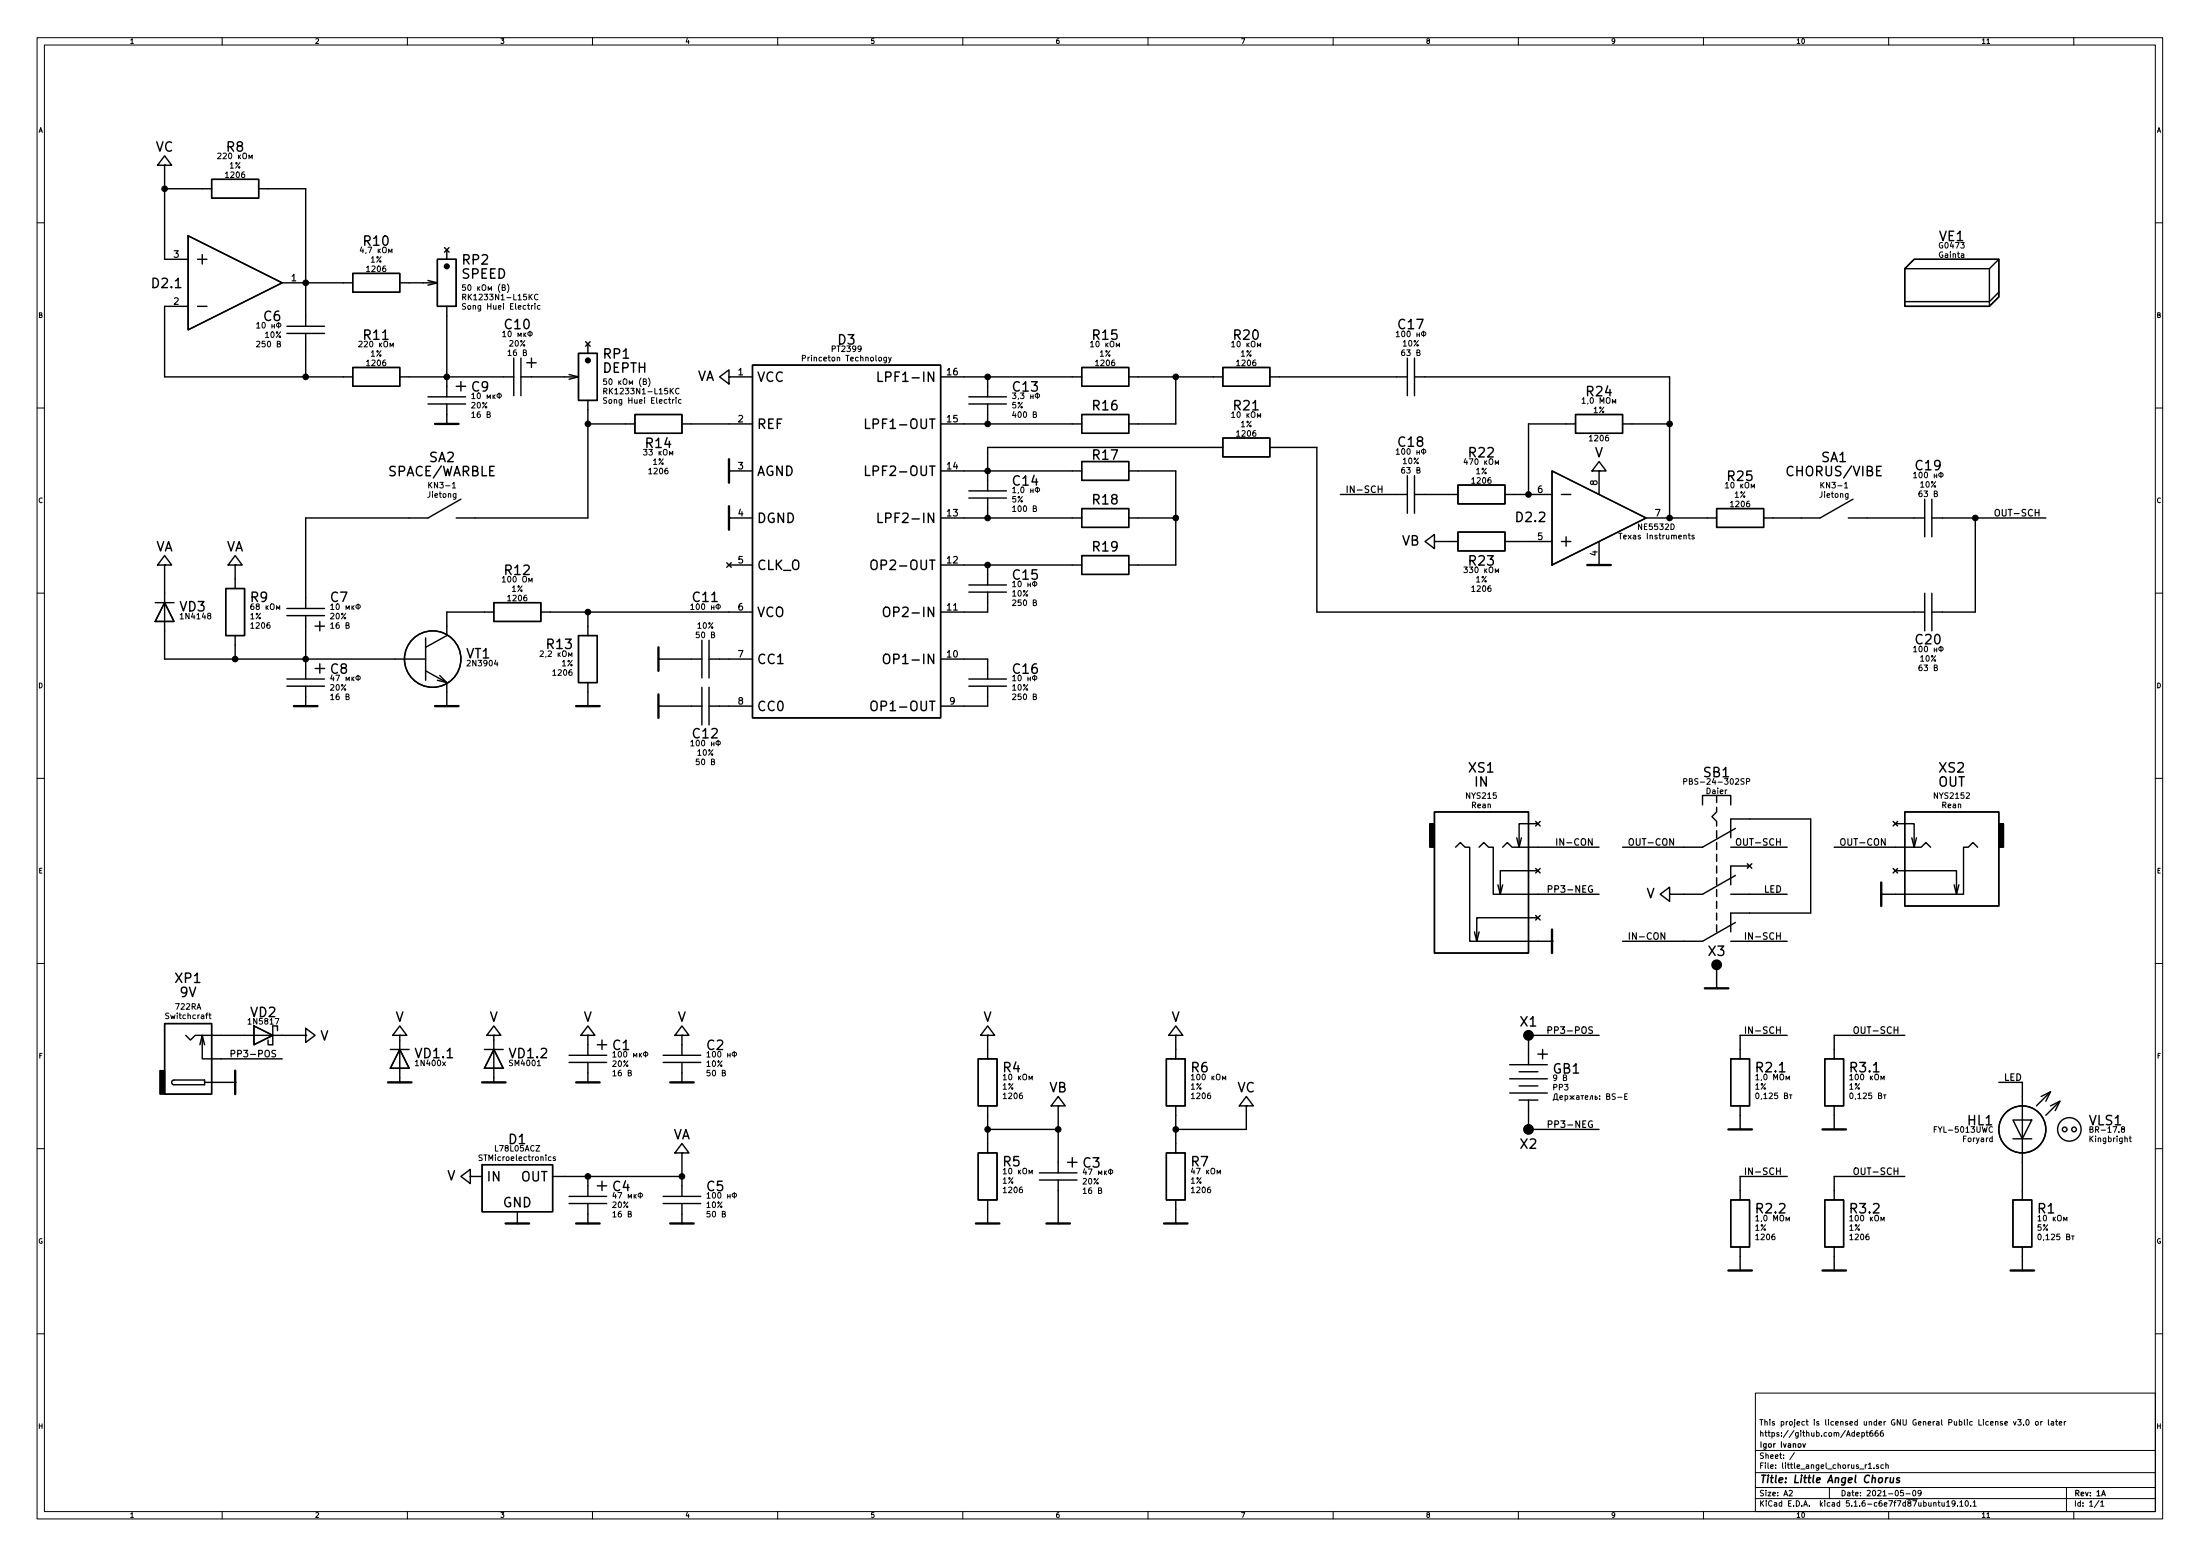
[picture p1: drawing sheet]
<svg xmlns="http://www.w3.org/2000/svg" width="594mm" height="420mm" viewBox="0 0 594 420" stroke-linecap="round" stroke-linejoin="round" font-family="sans-serif">
<g fill="none" stroke="#000" stroke-width=".27">
<path d="M10 10.2h574v400h-574zM12 12.2h570v396h-570zM60 10.2v2M110 10.2v2M160 10.2v2M210 10.2v2M260 10.2v2M310 10.2v2M360 10.2v2M410 10.2v2M460 10.2v2M510 10.2v2"/>
<path d="M536.5 11.8h.8M560 10.2v2M58.8 41.5l.6-.2 .3 .5-1 1.1h1M60.2 41.5l.6-.2 .3 .5-.9 1.1h.9M65.6 41.5l.3-.2a.53 .53 0 0 1 .7 .6v.5a.51 .51 0 0 1-.8 .4l-.2-.4zM67.2 42.9v-1l.5 .7 .4-.7v1M10 60.2h2M97.6 66.7l-.3 1.1h.9M98 67.3v1M98.9 68.2l-.2 .3M103.4 66.9l.3-.2a.53 .53 0 0 1 .6 .6v.5a.51 .51 0 0 1-.5 .5 .51 .51 0 0 1-.5-.5zM105 68.3v-1l.4 .7 .4-.7v1"/>
<path d="M125.7 76.9h-.8v.7l.7-.1 .1 .8-.2 .1-.6-.1M126.5 77l.2-.1a.81 .81 0 0 1 .5 .8 .81 .81 0 0 1-.5 .7l-.4-.6zM135 76.7a1.78 1.78 0 0 0 0 2.3M135.6 77.6l.7-.1v-.5l-.7-.1v1.5h.6l.3-.5-.4-.3M137 76.7a1.78 1.78 0 0 1 0 2.3M145.3 79.6a.68 .68 0 0 0-1 .6 .68 .68 0 0 0 1 .6M582 60.2h2M69.3 87.5l.4-.4v1.5M69.3 92.3l.6-.2 .3 .5-1 1.1h1M69.3 88.6h.9M73.4 88.1h.7M74.1 87.6v1"/>
<path d="M74.9 92.9l.7-.2v-.4l-.7-.2v1.6h.6l.3-.5-.4-.3M75.3 87.1v1.5M96.9 92.3l.6-.2 .3 .5-1 1.1h1M98.3 92.3l.6-.2 .3 .5-.9 1.1h.9M103.7 92.3l.3-.2a.53 .53 0 0 1 .7 .6v.5a.51 .51 0 0 1-.8 .4l-.2-.4zM105.3 93.7v-1l.5 .7 .4-.7v1M124.9 80.2h.8v-.6l-.8-.2v1.6M125.3 80.2l.5 .8M125.7 82.1h-.7l-.1 .5a.63 .63 0 0 1 .8 .8h-.8M135.7 89.8l.5-.4v1.5M135.7 90.9h.9M137.2 94.9l.4-.4v1.5"/>
<path d="M137.2 96h.8M137.3 89.5l.2-.1a.81 .81 0 0 1 .6 .8 .81 .81 0 0 1-.6 .7l-.3-.6zM139.4 94.5h-.3l-.4 .3-.1 .9 .3 .3 .5-.1v-.8h-.5l-.3 .2M139.9 90.9v-1l.4 .8 .4-.8v1M141.3 95.2l.7-.1v-.5l-.7-.1v1.5h.6l.3-.5-.4-.3M141.5 89.9v1M141.6 90.3l.4 .6M142 89.9l-.5 .6M143.1 89.4v1.5M144.4 82v.1M144.4 82.5v1M145.8 82.6l-.4-.1-.3 .3 .2 .6h.5"/>
<path d="M216.7 96.7h.7v-.6l-.7-.1v1.5M239.4 96.5v1.2l-.3 .3-.4-.1M239.4 96.5h-.5l-.3 .2 .2 .7h.6M240 96.5l.3 1M240.7 96.5l-.7 1.5M294.5 92.6l.4-.5v1.6M294.5 93.7h.9M296.1 92.3l.2-.2a.81 .81 0 0 1 .5 .8 .81 .81 0 0 1-.5 .8l-.4-.6zM299.8 92.3l.4-.2 .5 .2 .1 .9a.51 .51 0 0 1-.5 .5 .51 .51 0 0 1-.5-.5zM301.4 93.7v-1l.5 .7 .4-.7v1M332.6 92.6l.4-.5v1.6M332.6 93.7h.9"/>
<path d="M334.2 92.3l.2-.2a.81 .81 0 0 1 .5 .8 .81 .81 0 0 1-.5 .8l-.4-.6zM337.9 92.3l.4-.2 .5 .2 .1 .9a.51 .51 0 0 1-.5 .5 .51 .51 0 0 1-.5-.5zM339.5 93.7v-1l.5 .7 .4-.7v1M377 89.8l.5-.4v1.5M377 90.9h.9M379.2 94.5l-.4 .1-.3 .5 .1 .8h.6v-.8h-.4l-.3 .2M379.9 94.5h.9l-.5 .6 .4 .1v.7l-.2 .1-.6-.1M382.6 95.2l.7-.1v-.5l-.7-.1v1.5h.6l.3-.5-.4-.3M382.6 90.4h.7M383.3 89.9v1M384.4 89.4v1.5M10 110.2h2"/>
<path d="M127.4 106.5l.4-.4v1.5M127.4 111.6l.4-.4v1.5M127.4 112.7h.9M127.4 107.6h.9M129 106.2l.2-.1a.81 .81 0 0 1 .5 .8 .81 .81 0 0 1-.5 .7l-.3-.5zM129.6 111.2h-.3l-.4 .3v.9l.3 .3 .5-.1-.1-.8h-.4l-.3 .3M131.5 107.6v-1l.5 .8 .4-.8v1M131.5 111.9l.7-.1 .1-.5-.8-.1v1.5h.6l.3-.5-.3-.3M133.1 106.6v1M133.3 107.1l.4 .5M133.7 106.6l-.6 .6M134.8 106.1v1.5"/>
<path d="M163 105.6h.8v-.6l-.8-.2v1.6M163.4 105.6l.5 .8M163.8 102.3h-.8v.7l.7-.1 .1 .8-.2 .1-.6-.1M163.8 107.5h-.7l-.1 .5a.63 .63 0 0 1 .8 .8h-.8M164.6 102.4l.2-.1a.81 .81 0 0 1 .5 .8 .81 .81 0 0 1-.5 .7l-.4-.6zM173.1 102.1a1.78 1.78 0 0 0 0 2.3M173.7 103l.7-.1v-.5l-.7-.1v1.5h.6l.3-.5-.4-.3M175.1 102.1a1.78 1.78 0 0 1 0 2.3M182.5 107.4v.1M182.5 107.9v1M183.4 105a.68 .68 0 0 0-1 .6 .68 .68 0 0 0 1 .6M183.9 108l-.4-.1-.3 .3 .2 .6h.5"/>
<path d="M273.4 106.1h.9l-.5 .6 .5 .1v.7l-.3 .1-.6-.1M273.8 111.1l-.4 1.1h1M278.3 107.1h.7M279 106.6v1M279 111.9l.8-.1v-.5l-.8-.1v1.5h.6l.3-.5-.4-.3M280.1 106.1v1.5M332.6 111.6l.4-.4v1.5M332.6 112.7h.9M334.2 111.3l.2-.1a.81 .81 0 0 1 .5 .8 .81 .81 0 0 1-.5 .7l-.4-.6zM337.9 111.4l.4-.2 .5 .2 .1 .8a.51 .51 0 0 1-.5 .5 .51 .51 0 0 1-.5-.5zM339.5 112.7v-1l.5 .8 .4-.8v1M427.2 107.8l.5-.4v1.5"/>
<path d="M427.2 108.9h.9M435.4 108.9v-1l.5 .8 .4-.8v1M582 110.2h2M122.2 131.8h.8M123.1 133.3v1.2l-.3 .3-.3-.1M123.1 133.4l-.4-.1-.3 .3 .1 .6h.6M173.8 121.4h.9l-.5 .5 .4 .2v.6l-.2 .2-.6-.2M175.2 121.4h.9l-.5 .5 .4 .1 .1 .2-.1 .6-.8-.1M179.2 121.6l.3-.2 .6 .2v.8a.51 .51 0 0 1-.5 .5 .51 .51 0 0 1-.5-.5zM180.8 122.9v-1l.4 .7 .5-.7v1M273.4 137l.5-.4v1.5M273.4 138.1h.9"/>
<path d="M273.5 131.9l.4-.4v1.5M273.5 133h.8M278.3 132.5h.7M279 132v1M279 137.3l.8-.1v-.5l-.8-.1v1.5h.6l.3-.5-.4-.3M280.1 131.5v1.5M377 121.6l.5-.5v1.6M377 122.7h.9M379.2 126.2l-.4 .1-.3 .6 .1 .7 .6 .1v-.8l-.4-.1-.3 .3M379.9 126.2h.9l-.5 .6 .4 .1v.7l-.2 .2-.6-.2M382.6 126.9h.7v-.5l-.7-.2v1.6h.6l.3-.6-.4-.3M382.6 122.2h.7"/>
<path d="M383.3 121.7v1M384.4 121.1v1.6M395.7 123.8l-.3 1.1h.9M396.1 124.4v1M396.7 123.9h1.1l-.7 1.5M402.2 124.1l.3-.2a.53 .53 0 0 1 .6 .5v.5a.51 .51 0 0 1-.8 .4l-.2-.4zM403.8 125.4v-1l.4 .8 .4-.8v1M465.9 130.7l.5-.5v1.6M465.9 131.8h.9M467.5 130.4l.2-.2a.81 .81 0 0 1 .6 .8 .81 .81 0 0 1-.6 .8l-.3-.6zM471.3 130.4l.3-.2 .6 .2v.9a.51 .51 0 0 1-.5 .5 .51 .51 0 0 1-.5-.5zM472.9 131.8v-1l.4 .7 .5-.7v1"/>
<path d="M498.1 131.8h.9M499 133.3v1.2l-.3 .3-.3-.1M499 133.4l-.4-.1-.3 .3 .1 .6h.6M516.7 127.9l.5-.4v1.5M516.7 129h.9M518.9 132.6l-.4 .1-.3 .5 .1 .8h.6v-.8h-.4l-.3 .2M519.6 132.6h.9l-.5 .6 .4 .1v.7l-.2 .1-.6-.1M522.3 133.3l.7-.1v-.5l-.7-.1v1.5h.6l.3-.5-.4-.3M522.3 128.5h.7M523 128v1M524.1 127.5v1.5M135.6 156.1l.5-.5v1.6"/>
<path d="M135.6 157.2h.9M137.2 155.8l.2-.2a.81 .81 0 0 1 .6 .8 .81 .81 0 0 1-.6 .8l-.3-.6zM141.2 155.8l.3-.2a.53 .53 0 0 1 .7 .6v.5a.51 .51 0 0 1-.5 .5 .51 .51 0 0 1-.6-.5zM142.8 157.2v-1l.5 .7 .4-.7v1M273.4 157.3l.5-.4v1.5M273.4 158.4h.9M277.6 157.9h.6M278.2 157.4v1M279.4 156.9v1.5M395.3 153.1h.9l-.5 .6 .5 .1v.7l-.3 .1-.6-.1M396.7 153.1h1l-.5 .6 .4 .1v.7l-.2 .1-.7-.1M402.2 153.3l.3-.2a.53 .53 0 0 1 .6 .5v.5a.51 .51 0 0 1-.8 .5l-.2-.5z"/>
<path d="M403.8 154.6v-1l.4 .8 .4-.8v1M437.1 144h.9M455.9 144.5h.5M456.1 144v1.3l.3 .2M457.5 144.6l-.4-.1-.2 .2v.2l.6 .2v.4h-.6M10 160.2h2M68.4 163.1l-.5 .1-.2 1.1 .3 .3 .5-.2-.1-.7-.4-.1-.3 .3M69.4 163.7l-.2-.3v-.2l.7-.1v.5l-.5 .1-.2 .3 .2 .6 .5-.1 .1-.2-.3-.6M73.1 163.3l.3-.2 .6 .2v.8a.51 .51 0 0 1-.5 .5 .51 .51 0 0 1-.5-.5zM74.7 164.6v-1l.4 .8 .4-.8v1M89.3 163.5l.4-.4v1.5M89.3 168.6l.4-.5v1.6"/>
<path d="M89.3 164.6h.9M89.3 169.7h.9M90.9 163.2l.2-.1a.81 .81 0 0 1 .5 .7 .81 .81 0 0 1-.5 .8l-.3-.6zM91.5 168.1h-.3l-.4 .4v.9l.3 .3 .5-.2-.1-.7-.4-.1-.3 .3M93.4 164.6v-1l.5 .8 .4-.8v1M93.4 168.9l.7-.1 .1-.5-.8-.2v1.6h.6l.3-.5-.3-.3M95 163.6v1M95.2 164l.4 .6M95.6 163.6l-.6 .6M96.7 163.1v1.5M145.9 175.9l.5-.1 .3 .4-.9 1.1h.9M147.4 177.2l-.1 .3"/>
<path d="M152 176l.2-.2a.53 .53 0 0 1 .7 .5v.5a.51 .51 0 0 1-.5 .5 .51 .51 0 0 1-.5-.5zM153.5 177.3v-1l.5 .8 .4-.8v1M186.5 163.5l.5-.4v1.5M186.5 164.6h.9M188.8 170.7h-.7l-.1 .7 .7-.1 .1 .8-.2 .1-.6-.1M189.6 170.8l.2-.1a.81 .81 0 0 1 .5 .7 .81 .81 0 0 1-.5 .8l-.4-.6zM192.1 171.4l.7-.1v-.5l-.7-.1v1.5h.6l.3-.5-.4-.3M192.1 164.1h.7M192.8 163.6v1M193.9 163.1v1.5M273.4 162.1l.6-.1 .3 .4-.9 1.1h.9M279 162.7l.8-.1v-.5l-.8-.1v1.5h.6l.3-.5-.4-.3"/>
<path d="M516.7 174.9l.5-.4v1.5M516.7 176h.9M518.9 179.6h-.4l-.3 .6 .1 .7 .6 .1v-.8h-.4l-.3 .2M519.6 179.6h.9l-.5 .6 .4 .1v.6l-.2 .2-.6-.2M522.3 175.5h.7M523 175v1M524.1 174.5v1.5M582 160.2h2M89.3 187.8l.4-.4v1.5M89.3 188.9h.9M89.7 182.2l-.4 1.1h.9M90 182.8v1"/>
<path d="M90.7 182.3h1l-.7 1.5M91.5 187.4h-.3l-.4 .3v.9l.3 .3 .5-.1-.1-.8h-.4l-.3 .3M93.4 183.8v-1l.5 .8 .4-.8v1M93.4 188.1l.7-.1 .1-.5-.8-.1v1.5h.6l.3-.5-.3-.3M95 182.8v1M95.2 183.3l.4 .5M95.6 182.8l-.6 .6M96.7 182.3v1.5M193.9 199.9v1.5M273.4 182.7l.5-.4v1.5M273.4 187.5l.6-.1 .3 .4-.9 1.1h.9M273.4 183.8h.9"/>
<path d="M277.6 183.3h.6M278.2 182.8v1M279 188.1l.8-.1v-.5l-.8-.1v1.5h.6l.3-.5-.4-.3M279.4 182.3v1.5M522.3 180.3l.7-.1v-.5l-.7-.1v1.5h.6l.3-.5-.4-.3M10 210.2h2M186.5 200.3l.5-.4v1.5M186.5 201.4h.9M188.8 205h-.7l-.1 .7 .7-.1 .1 .7-.2 .2-.6-.2M189.6 205.1l.2-.1a.81 .81 0 0 1 .5 .7 .81 .81 0 0 1-.5 .8l-.4-.6zM192.1 205.7l.7-.1v-.5l-.7-.1v1.5h.6l.3-.5-.4-.3M192.1 200.9h.7"/>
<path d="M192.8 200.4v1M454.7 211h.7v-.6l-.7-.1v1.5M471.6 211h.8v-.6l-.8-.1v1.5M582 210.2h2M10 260.2h2M56.4 274.1h.6M56.6 273.5v1.3l.4 .3M582 260.2h2M165.5 284.3l.4-.4v1.5M165.5 285.4h.9M165.5 289.4l.4-.4v1.5M165.5 290.5h.9"/>
<path d="M167.1 284l.2-.1a.81 .81 0 0 1 .5 .8 .81 .81 0 0 1-.5 .7l-.4-.5zM167.7 289h-.3l-.4 .3v.9l.3 .3 .5-.1-.1-.8h-.4l-.3 .3M169.6 289.7l.7-.1 .1-.5-.8-.1v1.5h.6l.3-.5-.3-.3M172.7 284.4v1M172.8 284.9l.5 .5M173.3 284.4l-.6 .6M174.3 283.9v1.5M190.9 284.3l.4-.4v1.5M190.9 285.4h.9M191.7 289h-.7l-.1 .7 .7-.1 .1 .8-.2 .1-.6-.1M192.5 289.1l.2-.1a.81 .81 0 0 1 .5 .8 .81 .81 0 0 1-.5 .7l-.3-.6zM195 289.7l.7-.1 .1-.5-.8-.1v1.5h.6l.3-.5-.3-.3"/>
<path d="M196.5 284.9h.7M197.2 284.4v1M198.3 283.9v1.5M270.9 290.5l.4-.4v1.5M270.9 291.6h.9M272.5 290.2l.2-.1a.81 .81 0 0 1 .5 .7 .81 .81 0 0 1-.5 .8l-.3-.6zM276.3 290.3l.3-.2 .6 .2v.8a.51 .51 0 0 1-.5 .5 .51 .51 0 0 1-.5-.5zM277.9 291.6v-1l.4 .8 .4-.8v1M321.7 290.5l.4-.4v1.5M321.7 291.6h.9M323.3 290.2l.2-.1a.81 .81 0 0 1 .5 .7 .81 .81 0 0 1-.5 .8l-.4-.6zM328.5 290.3l.3-.2a.53 .53 0 0 1 .7 .5v.5a.51 .51 0 0 1-.8 .4l-.3-.4z"/>
<path d="M330.1 291.6v-1l.5 .8 .4-.8v1M419.4 297.2v-.3h1.3v.3M419.6 296.9l.2-1.3 .3-.3h.3v1.6M420.4 290.9l-.3 .3-.5-.1v-.7l.5-.1 .3 .2-.1 .9-.4 .4h-.3M421.2 296.4l.8-.2-.1-.3h-.4l-.3 .2 .1 .7h.6M422.2 291l.7-.2v-.4l-.7-.1v1.5h.6l.3-.5-.4-.3M422.6 295.9h.5l.2 .2-.1 .7h-.6M422.6 295.9v1.5M423.9 295.9l.6 .5 .6-.5M424.4 296.4l-.5 .5M424.5 295.9v1M424.6 296.4l.5 .5"/>
<path d="M425.7 295.9h.6l.1 1M426.4 296.2l-.7 .3 .2 .4 .5-.1M433.9 296.1l.7-.2v-.4l-.7-.2v1.6h.5l.3-.5-.3-.3M436.2 295.4h-.7l-.1 .5a.63 .63 0 0 1 .7 .8l-.8 .1M436.9 296.3h1.1M438.7 296.1h.5M439.4 295.3h-.7v1.6h.7M474.1 290.5l.4-.4v1.5M474.1 291.6h.9M474.2 295.3l.3-.2a.81 .81 0 0 1 .5 .8 .81 .81 0 0 1-.5 .8l-.4-.6zM475.7 291.5l-.1 .3M476.4 290.2l.3-.1a.81 .81 0 0 1 .5 .7 .81 .81 0 0 1-.5 .8l-.4-.6z"/>
<path d="M479 291.6v-1.5l.5 1.1 .5-1.1v1.5M480.7 290.3l.3-.2a.53 .53 0 0 1 .7 .5v.5a.51 .51 0 0 1-.5 .5 .51 .51 0 0 1-.6-.5zM481.9 295.9l.7-.2v-.4l-.7-.2v1.6h.5l.4-.5-.4-.3M482.3 291.6v-1l.5 .8 .4-.8v1M483.2 295.6h.7M483.5 295.6v1.1M499.5 290.5l.4-.4v1.5M499.5 291.6h.9M499.6 295.3l.3-.2a.81 .81 0 0 1 .5 .8 .81 .81 0 0 1-.5 .8l-.4-.6zM501.1 290.2l.2-.1a.81 .81 0 0 1 .5 .7 .81 .81 0 0 1-.5 .8l-.4-.6zM506.3 290.3l.3-.2a.53 .53 0 0 1 .7 .5v.5a.51 .51 0 0 1-.8 .4l-.3-.4zM507.3 295.9l.7-.2v-.4l-.7-.2v1.6h.5l.4-.5-.4-.3"/>
<path d="M507.9 291.6v-1l.5 .8 .4-.8v1M508.6 295.6h.7M508.9 295.6v1.1M10 310.2h2M148.8 312.4h-.4l-.3 .2 .1 .7h.6M150 312.4h-.4l-.2 .2 .1 .2 .5 .1v.4h-.6M270.9 315.9l.4-.4v1.5M270.9 317h.9M272.5 315.6l.2-.1a.81 .81 0 0 1 .5 .7 .81 .81 0 0 1-.5 .8l-.3-.6zM276.3 315.7l.3-.2 .6 .2v.8a.51 .51 0 0 1-.5 .5 .51 .51 0 0 1-.5-.5zM277.9 317v-1l.4 .8 .4-.8v1M292.9 315.6l-.4 1.1h.9"/>
<path d="M293.2 316.2v1M293.9 315.7h1l-.7 1.5M296.6 317.2v-1l.5 .8 .4-.8v1M298.2 316.2v1M298.4 316.6l.4 .6M298.8 316.2l-.6 .6M299.9 315.7v1.5M322.1 315.4l-.4 1.1h1M322.4 316v1M323.1 315.5h1l-.7 1.5M327.1 315.7l.3-.2 .6 .2v.8a.51 .51 0 0 1-.5 .5 .51 .51 0 0 1-.5-.5zM328.7 317v-1l.4 .8 .4-.8v1"/>
<path d="M522.3 304.9h.5M523 304.2h-.7v1.6M538 304.4a.68 .68 0 0 0-.9 .6 .68 .68 0 0 0 .9 .6M564.4 304.9l.7-.1v-.4l-.7-.2v1.6h.5l.3-.6-.3-.3M573.1 304.9l-.3-.3 .1-.2 .7-.1v.5l-.5 .1-.3 .3 .3 .6 .5-.1 .1-.2-.3-.6M575 307.3h.5M575.2 306.8v1.3l.3 .2M582 310.2h2M165.5 327.5l.4-.4v1.5M165.5 328.6h.9M165.9 321.9l-.4 1.1h.9M166.2 322.5v1"/>
<path d="M166.9 322h1l-.7 1.5M167.7 327.1h-.3l-.4 .3v.9l.3 .3 .5-.1-.1-.8h-.4l-.3 .3M169.6 323.5v-1l.5 .8 .4-.8v1M169.6 327.8l.7-.1 .1-.5-.8-.1v1.5h.6l.3-.5-.3-.3M171.2 322.5v1M171.4 323l.4 .5M171.8 322.5l-.6 .6M172.9 322v1.5M190.9 322.4l.4-.4v1.5M190.9 323.5h.9M191.7 327.1h-.7l-.1 .7 .7-.1 .1 .8-.2 .1-.6-.1M192.5 327.2l.2-.1a.81 .81 0 0 1 .5 .8 .81 .81 0 0 1-.5 .7l-.3-.6z"/>
<path d="M195 327.8l.7-.1 .1-.5-.8-.1v1.5h.6l.3-.5-.3-.3M196.5 323h.7M197.2 322.5v1M198.3 322v1.5M292.5 321.2l.4-.5v1.6M292.5 322.3h.9M294.7 320.7h-.3l-.4 .4v.9l.3 .3 .5-.2-.1-.7-.4-.1-.3 .3M296.6 321.5l.7-.1 .1-.5-.8-.2v1.6h.6l.3-.5-.3-.3M474.1 328.6l.4-.4v1.5M474.1 329.7h.9M475.7 329.6l-.1 .3M476.4 328.3l.3-.1a.81 .81 0 0 1 .5 .7 .81 .81 0 0 1-.5 .8l-.4-.6z"/>
<path d="M479 329.7v-1.5l.5 1.1 .5-1.1v1.5M480.7 328.4l.3-.2a.53 .53 0 0 1 .7 .5v.5a.51 .51 0 0 1-.5 .5 .51 .51 0 0 1-.6-.5zM482.3 329.7v-1l.5 .8 .4-.8v1M499.5 328.6l.4-.4v1.5M499.5 329.7h.9M501.1 328.3l.2-.1a.81 .81 0 0 1 .5 .7 .81 .81 0 0 1-.5 .8l-.4-.6zM506.3 328.4l.3-.2a.53 .53 0 0 1 .7 .5v.5a.51 .51 0 0 1-.8 .4l-.3-.4zM507.9 329.7v-1l.5 .8 .4-.8v1M550.3 328.6l.4-.4v1.5M550.3 329.7h.9M550.4 333.4l.3-.2a.81 .81 0 0 1 .5 .8 .81 .81 0 0 1-.5 .8l-.4-.6zM551.9 328.3l.2-.1a.81 .81 0 0 1 .5 .7 .81 .81 0 0 1-.5 .8l-.3-.6z"/>
<path d="M555.7 328.4l.3-.2 .6 .2v.8a.51 .51 0 0 1-.5 .5 .51 .51 0 0 1-.5-.5zM557.3 329.7v-1l.4 .8 .4-.8v1M558.1 334l.7-.2v-.4l-.7-.2v1.6h.5l.4-.5-.4-.3M559.4 333.7h.7M559.7 333.7v1.1M10 360.2h2M474 376.2h108v32h-108zM582 360.2h2M474 397.7h108M474 391.7h108M484.6 392.2l-1.3 2M501.4 387.3l.7-.1v-.3l-.5-.1-.2 .2 .1 .7h.6"/>
<path d="M502.8 386.9l.4-.1 .3 .3-.1 .6h-.6M502.8 386.8v1.5M503.9 386.8h.6M504.1 386.3v1.3l.4 .2M504.5 395.4l.5-.4v1.5M504.5 396.5h.9M505.6 386.3l-.4 .1-.2 .3-.1 .8 .3 .3 .5-.1-.1-.7-.4-.1-.3 .3M506 396.4v.1M507 386.3l-.4 .1-.2 .3-.1 .8 .3 .3 .5-.1-.1-.7-.4-.1-.3 .3M507.3 395.6l-.4-.1-.2 .2 .1 .3 .5 .1v.3h-.6M508.5 386.3h-.3l-.4 .4-.1 .8 .4 .3 .4-.1v-.7l-.4-.1-.4 .3M508.6 395.6l-.4-.1-.3 .3 .1 .6h.6"/>
<path d="M509.2 395.6h.6l.1 .9M509.2 395v1.5M541.4 384.3l.7-.1-.1-.3-.4-.1-.2 .2v.8h.6M543.7 383.8l.4 1 .3-1M544.9 383.3h.9l-.5 .6 .4 .1v.7h-.8M546.4 384.7v.1M547.2 383.5l.2-.2a.8 .8 0 0 1 .5 .8 .8 .8 0 0 1-.5 .7l-.3-.5zM549.7 384h.7v.7h-.7zM551.1 383.8v1M551.5 383.8l-.4 .3M553.1 383.3v1.3l.3 .2M553.9 383.9h.6l.1 .9"/>
<path d="M554.6 384.2l-.8 .3 .3 .3h.5M555.1 383.8h.5M555.3 383.3v1.3l.3 .2M556.1 384.3l.7-.1-.1-.3-.4-.1-.2 .2v.8h.6M557.4 383.8v1M557.9 383.8l-.5 .3M60 408.2v2M110 408.2v2M160 408.2v2M210 408.2v2M260 408.2v2M310 408.2v2"/>
<path d="M360 408.2v2M410 408.2v2M460 408.2v2M474 404.7h108M474 401.7h108M483.1 402.6l.6-.2 .3 .5-.9 1h.9M494 401.7v3M510 408.2v2M514 402.4h-.7l-.1 .7h.7l.1 .7h-.8M514.7 403.4h1.1M516.6 402.6l.2-.2a.81 .81 0 0 1 .5 .8 .81 .81 0 0 1-.5 .7l-.3-.5zM518.8 403.1l-.3 .3-.4-.1-.1-.7 .5-.2 .3 .3-.1 .9-.4 .3h-.2"/>
<path d="M522.2 405.9l.5-.1 .1 .9M523.3 405.7h.6M523.5 405.2v1.3l.4 .2M524.4 405.7l.1 .9h.5M525 405.7v1M525.7 405.7l.4-.5v1.5M525.7 406.7h.8M527.9 405.9l-.2 .3-.5-.1v-.7l.5-.2 .2 .3v.9l-.4 .3h-.3M528.6 406.6v.1M529.2 405.7l.5-.5v1.5M529.2 406.7h.9M530.8 405.4l.2-.2a.8 .8 0 0 1 .5 .8 .8 .8 0 0 1-.5 .7l-.3-.5z"/>
<path d="M532.2 406.6v.1M532.8 405.7l.4-.5v1.5M532.8 406.7h.9M536.5 409.7h.8M558 401.7v6.5M560 408.2v2M566.8 405.1l-1.2 2M567.3 405.7l.4-.5v1.5M567.3 406.7h.8"/>
<circle cx="75.3" cy="87.8" r=".57"/>
<circle cx="143.2" cy="90.1" r=".56"/>
<circle cx="384.5" cy="90.1" r=".56"/>
<circle cx="134.8" cy="106.9" r=".56"/>
<circle cx="280.2" cy="106.8" r=".56"/>
<circle cx="280.2" cy="132.2" r=".56"/>
<circle cx="384.5" cy="121.9" r=".56"/>
<circle cx="524.2" cy="128.2" r=".56"/>
<circle cx="279.4" cy="157.7" r=".57"/>
<circle cx="96.7" cy="163.8" r=".56"/>
<circle cx="194" cy="163.8" r=".56"/>
<circle cx="524.2" cy="175.2" r=".56"/>
<circle cx="96.7" cy="183.1" r=".56"/>
<circle cx="279.4" cy="183.1" r=".57"/>
<circle cx="194" cy="200.6" r=".56"/>
<circle cx="174.4" cy="284.6" r=".56"/>
<circle cx="198.3" cy="284.7" r=".56"/>
<circle cx="299.9" cy="316.4" r=".56"/>
<circle cx="172.9" cy="322.8" r=".56"/>
<circle cx="198.3" cy="322.8" r=".56"/>
</g>
<g fill="none" stroke="#000" stroke-width=".3">
<path d="M372.2 132.1h1M373.2 131.2v1.8M538.8 137.8l.4-.2a.62 .62 0 0 1 .7 .6v.6a.6 .6 0 0 1-.6 .6 .6 .6 0 0 1-.6-.6zM420.4 226.5v1.7M451.9 226.5v1.7l-1-1.7v1.7M469 226.7l.3-.2a.62 .62 0 0 1 .8 .6v.6a.6 .6 0 0 1-.6 .6 .6 .6 0 0 1-.6-.6zM509.1 226.5v1.7l-1-1.7v1.7M418.1 240.1l.8-.1 .1-.7-.9-.1v1.7M449.6 251.9v1.7l-1.1-1.7v1.7M471.3 251.9v1.7M418 278.2l.8-.1 .2-.2-.1-.5-.9-.1v1.7M471.3 277.3v1.7"/>
<path d="M500.7 277.5l.4-.2a.62 .62 0 0 1 .7 .6v.6a.6 .6 0 0 1-.6 .6 .6 .6 0 0 1-.6-.6zM62.4 284.5h.8l.2-.3-.1-.4-.9-.2v1.8M418.1 303.6l.8-.1 .1-.7-.9-.1v1.7M471.3 315.4v1.7M500.7 315.6l.4-.2a.62 .62 0 0 1 .7 .6v.6a.6 .6 0 0 1-.6 .6 .6 .6 0 0 1-.6-.6zM486.8 389.8l.4 1 .3-1M567.5 403.9l.5-1.5 .5 1.5"/>
</g>
<path d="M509.8 399l-.4 .1-.2 .3M510.5 399l-.1 1.2 .5 .1 .3-.1M511.4 399l-.2 1.3M513 399.1l-.5-.1-.3 .4 .7 .4-.1 .4h-.7" fill="none" stroke="#000" stroke-width=".41"/>
<g fill="none" stroke="#000" stroke-width=".38">
<path d="M44.4 42.1l2 2.5h-3.9zM44.4 51h12.7M44.4 44.6v25.4h6.4M57.1 48.4h12.7v5.1h-12.7zM69.8 51h12.7v37.1M50.8 63.7l25.4 12.7-25.4 12.7zM53.3 70h2.6M54.6 68.7v2.6M76.2 76.4h19M95.2 73.8h12.7v5.1h-12.7zM107.9 76.4h10.2M115.6 75.7l2.5 .7-2.5 .6"/>
<path d="M118.1 70h5.1v12.7h-5.1zM120 66.9l1.3 1.2M120.6 67.5v2.5M121.3 66.9l-1.3 1.2M514.3 72.6l2.6-2.6h22.8v10.2l-2.5 2.5h-22.9zM514.3 72.6h22.9M537.2 72.6v10.1M539.7 78.9l-2.5 2.5h-22.9M539.7 70l-2.5 2.6M50.8 82.7h-6.4v19.1h50.8M53.3 82.7h2.6M77.5 90h10.1"/>
<path d="M77.5 88.1h10.1M82.5 90v11.8M95.2 99.2h12.7v5.1h-12.7zM120.6 82.7v24.5M138.7 96.7v10.1M140.7 96.7v10.1M142.2 98h2.6M143.5 96.7v2.5M156.2 95.4h5.1v12.7h-5.1zM158.1 92.3l1.3 1.2M158.7 92.9v2.5M159.4 92.3l-1.3 1.2"/>
<path d="M203.2 98.6h50.8v95.2h-50.8zM292.1 99.2h12.7v5.1h-12.7zM330.2 99.2h12.7v5.1h-12.7zM380 96.7v10.1M382 96.7v10.1M107.9 101.8h30.8M115.6 109.1h10.1M115.6 107.2h10.1M120.6 109.1v5.4M123.2 104.3h2.5M124.5 103v2.6M140.7 101.8h15.5"/>
<path d="M153.7 101.1l2.5 .7-2.5 .6M158.7 108.1v31.8h-35.5M158.7 114.5h12.7M171.4 111.9h12.7v5.1h-12.7zM184.1 114.5h19.1M194.3 101.8l2.5-1.9v3.8zM196.8 101.8h6.4M252.1 100.4v2.6l-1.4-2.6v2.6M254 114.5h38.1M254 101.8h38.1M261.6 109.1h10.2M261.6 107.2h10.2"/>
<path d="M266.7 101.8v5.4M266.7 109.1v5.4M292.1 111.9h12.7v5.1h-12.7zM304.8 101.8h25.4M317.5 101.8v12.7h-12.7M330.2 118.3h12.7v5.1h-12.7zM342.9 101.8h37.1M382 101.8h68.8v38.1M425.4 111.9h12.7v5.1h-12.7zM425.4 114.5h-12.7v19M438.1 114.5h12.7M124.5 134.8l-8.9 5.1h-33.1v24.4"/>
<path d="M196.8 139.9h6.4M196.8 127.2h6.4M252.1 138.5v2.6l-1.4-2.6v2.6M254 139.9h38.1M254 127.2h38.1M261.6 134.5h10.2M261.6 132.6h10.2M266.7 134.5v5.4M292.1 137.3h12.7v5.1h-12.7zM292.1 124.6h12.7v5.1h-12.7zM304.8 127.2h12.7v25.4h-12.7M304.8 139.9h12.7"/>
<path d="M330.2 120.8h-63.5v11.8M342.9 120.8h12.7v44.5h164.1M361.9 133.5h18.1M380 128.4v10.2M382 133.5h11.7M382 128.4v10.2M393.7 131h12.7v5.1h-12.7zM406.4 133.5h12.7M419.1 127.2l25.4 12.7-25.4 12.7zM421.6 133.5h2.6M431.8 124.6l1.9 2.6h-3.8zM431.8 127.2v6.3"/>
<path d="M444.5 139.9h19M463.5 137.3h12.7v5.1h-12.7zM499.1 139.9h20.6M500.4 134.8l-8.9 5.1h-15.3M519.7 134.8v10.1M521.7 139.9h30.7M521.7 134.8v10.1M533.4 139.9v25.4h-11.7M44.4 150l2 2.6h-3.9zM44.4 152.6v25.4h70.5M61 158.9h5v12.7h-5zM63.5 150l1.9 2.6h-3.8z"/>
<path d="M63.5 152.6v6.3M196.2 152l1.3 1.2M196.8 152.6h6.4M197.5 152l-1.3 1.2M254 152.6h38.1M261.6 159.9h10.2M261.6 158h10.2M266.7 152.6v5.4M266.7 159.9v5.4h-12.7M292.1 150h12.7v5.1h-12.7zM384.8 146.2l2.5-1.9v3.8zM387.3 146.2h6.4"/>
<path d="M393.7 143.7h12.7v5.1h-12.7zM406.4 146.2h12.7M421.6 146.2h2.6M422.9 144.9v2.6M431.8 146.2v6.4M41.9 162.7h5.1M44.4 162.7l2.6 5.1h-5.1zM63.5 171.6v6.4M77.5 164.3h10.1M77.5 166.2h10.1M82.5 166.2v17.2M85.1 169.1h2.5"/>
<path d="M86.4 167.8v2.5M86.4 179.2v2.6M114.9 172.3v11.4M133.3 162.7h12.7v5.1h-12.7zM133.3 165.3h-12.7v6.3l-5.7 3.2M146 165.3h57.2M156.2 171.6h5.1v12.7h-5.1zM158.7 165.3v6.3M177.8 178h11.7M189.5 172.9v10.1M191.5 172.9v10.1M191.5 178h11.7"/>
<path d="M254 178h12.7v5.4M519.7 160.2v10.1M521.7 160.2v10.1M77.5 185.3h10.1M77.5 183.4h10.1M82.5 185.3v5.4M85.1 180.5h2.5M114.9 181.1l5.7 3.2M118.1 183.7l2.5 .6M118.7 182.4l1.9 1.9M120.6 184.3v6.4M158.7 184.3v6.4"/>
<path d="M177.8 190.7h11.7M189.5 185.6v10.1M191.5 185.6v10.1M191.5 190.7h11.7M261.6 185.3h10.2M261.6 183.4h10.2M266.7 185.3v5.4h-12.7M387.3 219.2h25.4v38.1h-25.4zM459.7 217.3v-2.5h7.7v2.5M463.5 218v1.2l-1.2 1.3 1.2 1.3v1.3M463.5 214.8v1.9M514.3 219.2h25.4v25.4h-25.4z"/>
<path d="M393.1 228.8l1.2-1.3 1.3 1.3h1.3v25.4h22.2M399.4 228.8l1.3-1.3 1.3 1.3h1.2v12.7h28.6M404.5 238.9l.6 2.6 .7-2.6M405.8 228.8l1.2-1.3 1.3 1.3h23.5M409.6 226.2l.6 2.6 .6-2.6M414.7 234.5l1.2 1.2M414.7 221.8l1.2 1.2M415.3 235.1h-10.2v6.4M415.3 222.4h-5.1v6.4M415.9 234.5l-1.2 1.2M415.9 221.8l-1.2 1.2M463.5 224.3v1.9"/>
<path d="M463.5 227.5v1.9M463.5 230.7v1.9M463.5 233.8v2M463.5 237v1.9M467.4 228.8h15.2M467.4 226.2v-5.1h21.5v25.4h-21.5v5.1M468.6 236.4l-8.9 5.1h-8.9M468.6 223.7l-8.9 5.1h-21.6M471.8 233.2l1.2 1.3M472.4 233.8h-5v5.1M473 233.2l-1.2 1.3M495.3 228.8h23.5l1.3-1.3 1.2 1.3"/>
<path d="M511.2 234.5l1.2 1.2M511.2 221.8l1.2 1.2M511.8 235.1h16.5v6.4M511.8 222.4h5.1v6.4M512.4 234.5l-1.2 1.2M512.4 221.8l-1.2 1.2M516.3 226.2l.6 2.6 .6-2.6M527.7 238.9l.6 2.6 .7-2.6M534 228.8l-1.2-1.3-1.3 1.3h-1.3v12.7h-22.2M398.1 251.6l.7 2.6 .6-2.6M414.7 247.2l1.2 1.2M415.3 247.8h-16.5v6.4"/>
<path d="M415.9 247.2l-1.2 1.2M448.3 241.5l2.5-1.9v3.8zM463.5 240.2v1.9M463.5 243.4v1.9M463.5 246.5v2M463.5 249.7v1.9M467.4 241.5h15.2M467.4 254.2h15.2M468.6 249.1l-8.9 5.1h-21.6M44.4 276.4h12.7v19h-12.7zM50.2 279.6l1.2 1.2 1.3-1.2h29.8M54.6 279.6v6.3h21.6"/>
<path d="M68.6 277l5.1 2.6-5.1 2.5zM74.9 278.3v-1.3h-1.2v5.1h-1.3v-1.3M82.5 277.7l2.6 1.9-2.6 1.9zM107.9 277l2 2.6h-3.9zM107.9 279.6v12.7M133.3 277l2 2.6h-3.9zM133.3 279.6v12.7M158.7 277l2 2.6h-3.9zM158.7 279.6v5.4M184.1 277l2 2.6h-3.9zM184.1 279.6v5.4M266.7 277l1.9 2.6h-3.8z"/>
<path d="M266.7 279.6v6.3M317.5 277l1.9 2.6h-3.8zM317.5 279.6v6.3M431.8 279.6h-19.1v7.9M463.5 260.5v6.4M482.6 279.6h-12.7v6.3M514.3 279.6h-19v6.3M46.5 291.8l.4-.2h8.3v1.3h-8.3l-.5-.4zM54 282.1l.6-2.5 .6 2.5M55.2 292.3h8.3M105.4 283.4h5.1M107.9 283.4l2.6 5.1h-5.1z"/>
<path d="M130.8 283.4h5.1M133.3 283.4l2.6 5.1h-5.1zM153.7 286.9h10.1M153.7 285h10.1M158.7 286.9v5.4M161.3 282.1h2.5M162.6 280.8v2.6M179.1 286.9h10.1M179.1 285h10.1M184.1 286.9v5.4M264.2 285.9h5v12.7h-5zM266.7 298.6v12.7"/>
<path d="M285.7 296.1l2 2.5h-3.9zM285.7 298.6v18.1M315 285.9h5v12.7h-5zM317.5 298.6v12.7M336.5 296.1l2 2.5h-3.9zM336.5 298.6v6.4h-19M407.7 295.1h10.1M407.7 291.3h10.1M407.7 287.5h10.1M410.2 297h5.1M410.2 293.2h5.1M410.2 289.4h5.1"/>
<path d="M412.7 297v8h19.1M415.3 284.6h2.5M416.6 283.4v2.5M467.4 285.9h5v12.7h-5zM469.9 298.6v6.4M492.8 285.9h5v12.7h-5zM495.3 298.6v6.4M539.7 292.3h6.4v31.7M551.2 296.1l2.5-1.3-1.3 2.5M553.7 298.6l2.6-1.3-1.3 2.6M553.7 294.8l-3.8 3.8M556.3 297.3l-3.9 3.9"/>
<path d="M124.5 317.7l2.5-1.9v3.8zM127 317.7h3.2M130.2 314.5h19v12.7h-19zM149.2 317.7h34.9M158.7 317.7v5.4M162.6 318.9v2.6M184.1 308.8l2 2.5h-3.9zM184.1 311.3v11.8M264.2 311.3h5v12.7h-5zM266.7 305h19M280.7 318.6h10.1M280.7 316.7h10.1"/>
<path d="M285.7 318.6v11.8M288.3 313.9h2.5M289.6 312.6v2.5M315 311.3h5v12.7h-5zM482.6 317.7h-12.7v6.3M514.3 317.7h-19v6.3M543.6 302.4h5l-2.5 5.1zM543.6 307.5h5M139.7 327.2v3.2M153.7 325h10.1M153.7 323.1h10.1M158.7 325v5.4"/>
<path d="M161.3 320.2h2.5M179.1 325h10.1M179.1 323.1h10.1M184.1 325v5.4M266.7 324v6.4M317.5 324v6.4M467.4 324h5v12.7h-5zM469.9 336.7v6.4M492.8 324h5v12.7h-5zM495.3 336.7v6.4M543.6 324h5v12.7h-5zM546.1 336.7v6.4"/>
<circle cx="116.8" cy="178" r="7.6"/>
<circle cx="546.1" cy="305" r="6.3"/>
<circle cx="557.5" cy="305" r=".63"/>
<circle cx="558.8" cy="305" r="3.2"/>
<circle cx="560.1" cy="305" r=".63"/>
</g>
<g fill="#000">
<circle cx="44.4" cy="44.6" r=".19"/>
<circle cx="120.6" cy="114.5" r=".19"/>
<circle cx="196.8" cy="101.8" r=".19"/>
<circle cx="196.8" cy="127.2" r=".19"/>
<circle cx="196.8" cy="139.9" r=".19"/>
<circle cx="431.8" cy="127.2" r=".19"/>
<circle cx="44.4" cy="152.6" r=".19"/>
<circle cx="63.5" cy="152.6" r=".19"/>
<circle cx="387.3" cy="146.2" r=".19"/>
<circle cx="431.8" cy="152.6" r=".19"/>
<circle cx="177.8" cy="178" r=".19"/>
<circle cx="82.5" cy="190.7" r=".19"/>
<circle cx="120.6" cy="190.7" r=".19"/>
<circle cx="158.7" cy="190.7" r=".19"/>
<circle cx="177.8" cy="190.7" r=".19"/>
<circle cx="419.1" cy="254.2" r=".19"/>
<circle cx="450.8" cy="241.5" r=".19"/>
<circle cx="508" cy="241.5" r=".19"/>
<circle cx="82.5" cy="279.6" r=".19"/>
<circle cx="107.9" cy="279.6" r=".19"/>
<circle cx="133.3" cy="279.6" r=".19"/>
<circle cx="158.7" cy="279.6" r=".19"/>
<circle cx="184.1" cy="279.6" r=".19"/>
<circle cx="266.7" cy="279.6" r=".19"/>
<circle cx="317.5" cy="279.6" r=".19"/>
<circle cx="412.7" cy="279.6" r=".19"/>
<circle cx="463.5" cy="266.9" r=".19"/>
<circle cx="463.5" cy="260.5" r=".19"/>
<circle cx="63.5" cy="292.3" r=".19"/>
<circle cx="107.9" cy="292.3" r=".19"/>
<circle cx="133.3" cy="292.3" r=".19"/>
<circle cx="158.7" cy="292.3" r=".19"/>
<circle cx="184.1" cy="292.3" r=".19"/>
<circle cx="285.7" cy="298.6" r=".19"/>
<circle cx="336.5" cy="298.6" r=".19"/>
<circle cx="127" cy="317.7" r=".19"/>
<circle cx="184.1" cy="311.3" r=".19"/>
<circle cx="412.7" cy="305" r=".19"/>
<circle cx="469.9" cy="305" r=".19"/>
<circle cx="495.3" cy="305" r=".19"/>
<circle cx="139.7" cy="330.4" r=".19"/>
<circle cx="158.7" cy="330.4" r=".19"/>
<circle cx="184.1" cy="330.4" r=".19"/>
<circle cx="266.7" cy="330.4" r=".19"/>
<circle cx="285.7" cy="330.4" r=".19"/>
<circle cx="317.5" cy="330.4" r=".19"/>
<circle cx="469.9" cy="343.1" r=".19"/>
<circle cx="495.3" cy="343.1" r=".19"/>
<circle cx="546.1" cy="343.1" r=".19"/>
</g>
<g fill="none" stroke="#000" stroke-width=".63">
<path d="M117.5 114.5h6.3M196.8 124v6.3M196.8 136.7v6.3M428.6 152.6h6.4M177.8 174.8v6.3M79.4 190.7h6.3M117.5 190.7h6.3M155.6 190.7h6.3M177.8 187.5v6.3M508 238.3v6.3M419.1 251v6.3M460.4 266.9h6.3"/>
<path d="M63.5 289.1v6.3M104.8 292.3h6.3M130.2 292.3h6.3M155.6 292.3h6.3M181 292.3h6.3M466.7 305h6.4M492.1 305h6.4M136.5 330.4h6.4M155.6 330.4h6.3M181 330.4h6.3M263.5 330.4h6.4M282.6 330.4h6.3"/>
<path d="M314.3 330.4h6.4M466.7 343.1h6.4M492.1 343.1h6.4M542.9 343.1h6.4"/>
</g>
<g fill="#000" stroke="#000" stroke-width=".38">
<path d="M386.1 222.4h1.2v6.4h-1.2zM539.7 222.4h1.3v6.4h-1.3zM43.2 289.1h1.2v6.3h-1.2z"/>
<circle cx="120.6" cy="71.9" r=".63"/>
<circle cx="158.7" cy="97.3" r=".63"/>
<circle cx="412.8" cy="279.6" r="1.27"/>
<circle cx="463.6" cy="260.5" r="1.27"/>
<circle cx="412.8" cy="305" r="1.27"/>
</g>
<g fill="#000" stroke="#000" stroke-width=".27">
<circle cx="44.5" cy="51" r=".76"/>
<circle cx="82.6" cy="76.4" r=".76"/>
<circle cx="82.6" cy="101.8" r=".76"/>
<circle cx="120.7" cy="101.8" r=".76"/>
<circle cx="158.8" cy="114.5" r=".76"/>
<circle cx="266.7" cy="101.8" r=".76"/>
<circle cx="266.7" cy="114.5" r=".76"/>
<circle cx="317.5" cy="101.8" r=".76"/>
<circle cx="450.9" cy="114.5" r=".76"/>
<circle cx="266.7" cy="139.9" r=".76"/>
<circle cx="266.7" cy="127.2" r=".76"/>
<circle cx="317.5" cy="139.9" r=".76"/>
<circle cx="412.8" cy="133.5" r=".76"/>
<circle cx="450.9" cy="139.9" r=".76"/>
<circle cx="533.4" cy="139.9" r=".76"/>
<circle cx="266.7" cy="152.6" r=".76"/>
<circle cx="63.5" cy="178" r=".76"/>
<circle cx="82.5" cy="178" r=".76"/>
<circle cx="158.8" cy="165.3" r=".76"/>
<circle cx="158.7" cy="317.7" r=".76"/>
<circle cx="184.1" cy="317.7" r=".76"/>
<circle cx="266.7" cy="305" r=".76"/>
<circle cx="285.8" cy="305" r=".76"/>
<circle cx="317.5" cy="305" r=".76"/>
</g>
<g font-size="3.5">
<text x="42" y="41">VC</text>
<text x="61.2" y="41">R8</text>
<text x="523.7" y="65.1">VE1</text>
<text x="98.4" y="66.4">R10</text>
<text x="125" y="71.4">RP2</text>
<text x="41.3" y="77.8">D2.1</text>
<text x="124.7" y="75.3">SPEED</text>
<text x="71.3" y="86.7">C6</text>
<text x="136.5" y="88.9">C10</text>
<text x="377.7" y="88.9">C17</text>
<text x="98.4" y="91.8">R11</text>
<text x="226.3" y="93">D3</text>
<text x="295.2" y="91.8">R15</text>
<text x="333.3" y="91.8">R20</text>
<text x="162.7" y="100.7">DEPTH</text>
<text x="163.1" y="96.8">RP1</text>
<text x="127.4" y="105.7">C9</text>
<text x="188.2" y="102.9">VA</text>
<text x="204.4" y="103.1">VCC</text>
<text x="237.9" y="103.1">LPF1-IN</text>
<text x="273.7" y="105.7">C13</text>
<text x="428.6" y="107">R24</text>
<text x="295.2" y="110.8">R16</text>
<text x="333.3" y="110.8">R21</text>
<text x="204.4" y="115.8">REF</text>
<text x="234.3" y="115.8">LPF1-OUT</text>
<text x="116" y="124.8">SA2</text>
<text x="174.6" y="121">R14</text>
<text x="295.2" y="124.1">R17</text>
<text x="377.7" y="120.6">C18</text>
<text x="396.8" y="123.5">R22</text>
<text x="430.6" y="123.5">V</text>
<text x="491.9" y="124.8">SA1</text>
<text x="105" y="128.6">SPACE/WARBLE</text>
<text x="204.2" y="128.5">AGND</text>
<text x="234.3" y="128.5">LPF2-OUT</text>
<text x="273.7" y="131.1">C14</text>
<text x="466.7" y="129.9">R25</text>
<text x="483" y="128.6">CHORUS/VIBE</text>
<text x="517.4" y="127">C19</text>
<text x="295.2" y="136.2">R18</text>
<text x="204.4" y="141.2">DGND</text>
<text x="237.9" y="141.2">LPF2-IN</text>
<text x="409.6" y="141">D2.2</text>
<text x="42" y="148.9">VA</text>
<text x="61.1" y="148.9">VA</text>
<text x="295.2" y="148.9">R19</text>
<text x="378.5" y="147.3">VB</text>
<text x="136.5" y="155.3">R12</text>
<text x="204.3" y="153.9">CLK_O</text>
<text x="235.9" y="153.9">OP2-OUT</text>
<text x="396.8" y="152.7">R23</text>
<text x="273.7" y="156.5">C15</text>
<text x="48.6" y="165.1">VD3</text>
<text x="67.7" y="162.6">R9</text>
<text x="89.3" y="162.6">C7</text>
<text x="187.2" y="162.6">C11</text>
<text x="204.3" y="166.6">VCO</text>
<text x="239.5" y="166.6">OP2-IN</text>
<text x="517.4" y="174">C20</text>
<text x="126" y="177.8">VT1</text>
<text x="147.8" y="175.3">R13</text>
<text x="204.7" y="179.3">CC1</text>
<text x="239.5" y="179.3">OP1-IN</text>
<text x="89.3" y="181.9">C8</text>
<text x="273.7" y="181.9">C16</text>
<text x="204.7" y="192">CC0</text>
<text x="235.9" y="192">OP1-OUT</text>
<text x="187.2" y="199.4">C12</text>
<text x="396.7" y="208.6">XS1</text>
<text x="460.1" y="209.9">SB1</text>
<text x="523.7" y="208.6">XS2</text>
<text x="398.3" y="212.4">IN</text>
<text x="523.3" y="212.4">OUT</text>
<text x="444.6" y="242.6">V</text>
<text x="461.4" y="258.1">X3</text>
<text x="47.4" y="265.4">XP1</text>
<text x="48.6" y="269.2">9V</text>
<text x="67.7" y="274.6">VD2</text>
<text x="106.8" y="275.9">V</text>
<text x="132.2" y="275.9">V</text>
<text x="157.6" y="275.9">V</text>
<text x="183" y="275.9">V</text>
<text x="265.5" y="275.9">V</text>
<text x="316.3" y="275.9">V</text>
<text x="86.5" y="281">V</text>
<text x="410.6" y="277.2">X1</text>
<text x="112.4" y="285.7">VD1.1</text>
<text x="137.8" y="285.7">VD1.2</text>
<text x="165.5" y="283.5">C1</text>
<text x="190.9" y="283.5">C2</text>
<text x="270.9" y="289.6">R4</text>
<text x="321.7" y="289.6">R6</text>
<text x="419.4" y="289.9">GB1</text>
<text x="474.4" y="289.6">R2.1</text>
<text x="499.8" y="289.6">R3.1</text>
<text x="283.3" y="295">VB</text>
<text x="334.1" y="295">VC</text>
<text x="531.4" y="303.9">HL1</text>
<text x="564.2" y="303.9">VLS1</text>
<text x="137.4" y="308.9">D1</text>
<text x="181.7" y="307.7">VA</text>
<text x="410.6" y="310.2">X2</text>
<text x="270.9" y="315">R5</text>
<text x="292.5" y="315.3">C3</text>
<text x="321.7" y="315">R7</text>
<text x="120.7" y="318.8">V</text>
<text x="131.6" y="319">IN</text>
<text x="140.6" y="319">OUT</text>
<text x="165.5" y="321.6">C4</text>
<text x="190.9" y="321.6">C5</text>
<text x="135.8" y="326">GND</text>
<text x="474.4" y="327.7">R2.2</text>
<text x="499.8" y="327.7">R3.2</text>
<text x="550.3" y="327.7">R1</text>
</g>
<text font-size="2.8" x="475" y="400.4">Title: Little Angel Chorus</text>
<g font-size="2.5">
<text x="46.9" y="69.6">3</text>
<text x="78.7" y="75.9">1</text>
<text x="46.9" y="82.3">2</text>
<text x="199.3" y="101.3">1</text>
<text x="255.8" y="101.3">16</text>
<text x="199.3" y="114">2</text>
<text x="255.8" y="114">15</text>
<text x="199.3" y="126.7">3</text>
<text x="255.8" y="126.7">14</text>
<text x="431.4" y="131" transform="rotate(-90 431.4 131)">8</text>
<text x="363.2" y="133.1">IN-SCH</text>
<text x="415.2" y="133.1">6</text>
<text x="199.3" y="139.4">4</text>
<text x="255.8" y="139.4">13</text>
<text x="447" y="139.4">7</text>
<text x="539.9" y="139.4">OUT-SCH</text>
<text x="415.2" y="145.8">5</text>
<text x="199.3" y="152.1">5</text>
<text x="255.8" y="152.1">12</text>
<text x="431.4" y="150.1" transform="rotate(-90 431.4 150.1)">4</text>
<text x="199.3" y="164.8">6</text>
<text x="255.8" y="164.8">11</text>
<text x="199.3" y="177.5">7</text>
<text x="255.8" y="177.5">10</text>
<text x="199.3" y="190.2">8</text>
<text x="256.5" y="190.2">9</text>
<text x="421.7" y="228.3">IN-CON</text>
<text x="439.4" y="228.3">OUT-CON</text>
<text x="470.1" y="228.3">OUT-SCH</text>
<text x="496.6" y="228.3">OUT-CON</text>
<text x="419.7" y="241">PP3-NEG</text>
<text x="476.4" y="241">LED</text>
<text x="439.4" y="253.7">IN-CON</text>
<text x="472.8" y="253.7">IN-SCH</text>
<text x="419.8" y="279.1">PP3-POS</text>
<text x="472.8" y="279.1">IN-SCH</text>
<text x="501.8" y="279.1">OUT-SCH</text>
<text x="64.2" y="285.5">PP3-POS</text>
<text x="541" y="291.8">LED</text>
<text x="419.7" y="304.5">PP3-NEG</text>
<text x="472.8" y="317.2">IN-SCH</text>
<text x="501.8" y="317.2">OUT-SCH</text>
</g>
<g font-size="2.1">
<text x="61.4" y="42.9">220</text>
<text x="62" y="45.5">1%</text>
<text x="61.1" y="48">1206</text>
<text x="99.8" y="68.3">4,7</text>
<text x="100.1" y="70.9">1%</text>
<text x="523.7" y="69.6">Gainta</text>
<text x="523.9" y="67.1">G0473</text>
<text x="99.2" y="73.4">1206</text>
<text x="126" y="83.6">Song Huei Electric</text>
<text x="126.1" y="81">RK1233N1-L15KC</text>
<text x="128" y="78.5">50 (B)</text>
<text x="71.1" y="88.7">10</text>
<text x="70.5" y="93.7">250</text>
<text x="71.6" y="91.2">10%</text>
<text x="99.5" y="93.7">220</text>
<text x="137.6" y="93.5">20%</text>
<text x="224.9" y="95">PT2399</text>
<text x="297" y="93.7">10</text>
<text x="335.1" y="93.7">10</text>
<text x="378.9" y="93.5">10%</text>
<text x="378.9" y="91">100</text>
<text x="99.2" y="98.8">1206</text>
<text x="100.1" y="96.3">1%</text>
<text x="217.4" y="97.6">Princeton Technology</text>
<text x="296.1" y="98.8">1206</text>
<text x="296.9" y="96.3">1%</text>
<text x="334.2" y="98.8">1206</text>
<text x="335" y="96.3">1%</text>
<text x="164.2" y="106.4">RK1233N1-L15KC</text>
<text x="166.1" y="103.9">50 (B)</text>
<text x="275.3" y="107.7">3,3</text>
<text x="127.3" y="110.3">20%</text>
<text x="164.1" y="109">Song Huei Electric</text>
<text x="273.3" y="110.3">5%</text>
<text x="274.6" y="112.8">400</text>
<text x="335.1" y="112.8">10</text>
<text x="429.2" y="109">1,0 M</text>
<text x="430.3" y="111.5">1%</text>
<text x="334.2" y="117.9">1206</text>
<text x="335" y="115.3">1%</text>
<text x="429.4" y="119.1">1206</text>
<text x="176.3" y="125.5">1%</text>
<text x="176.3" y="123">33</text>
<text x="378.9" y="125.3">10%</text>
<text x="378.9" y="122.7">100</text>
<text x="398" y="125.5">470</text>
<text x="116.3" y="131.8">KN3-1</text>
<text x="175.4" y="128">1206</text>
<text x="397.7" y="130.6">1206</text>
<text x="398.5" y="128">1%</text>
<text x="468.4" y="131.8">10</text>
<text x="492.3" y="131.8">KN3-1</text>
<text x="518.6" y="131.6">10%</text>
<text x="518.6" y="129.1">100</text>
<text x="115.6" y="134.4">Jietong</text>
<text x="273.3" y="135.7">5%</text>
<text x="275.3" y="133.1">1,0</text>
<text x="467.5" y="136.9">1206</text>
<text x="468.4" y="134.4">1%</text>
<text x="491.5" y="134.4">Jietong</text>
<text x="274.6" y="138.2">100</text>
<text x="442.6" y="143.1">NE5532D</text>
<text x="438" y="145.6">Texas Instruments</text>
<text x="398" y="154.7">330</text>
<text x="137.6" y="157.2">100</text>
<text x="138.2" y="159.8">1%</text>
<text x="273.4" y="161.1">10%</text>
<text x="275.2" y="158.5">10</text>
<text x="397.7" y="159.8">1206</text>
<text x="398.5" y="157.2">1%</text>
<text x="49.1" y="167.2">1N4148</text>
<text x="67.5" y="167.2">1%</text>
<text x="70.2" y="164.7">68</text>
<text x="89.2" y="167.2">20%</text>
<text x="137.3" y="162.3">1206</text>
<text x="188.4" y="164.7">100</text>
<text x="274.6" y="163.6">250</text>
<text x="68" y="169.7">1206</text>
<text x="188.4" y="169.7">10%</text>
<text x="126.6" y="179.9">2N3904</text>
<text x="148.4" y="177.4">2,2</text>
<text x="151.7" y="179.9">1%</text>
<text x="518.6" y="178.6">10%</text>
<text x="518.6" y="176.1">100</text>
<text x="149.5" y="182.4">1206</text>
<text x="275.2" y="183.9">10</text>
<text x="89.2" y="186.5">20%</text>
<text x="273.4" y="186.5">10%</text>
<text x="274.6" y="189">250</text>
<text x="188.4" y="201.5">100</text>
<text x="188.4" y="204">10%</text>
<text x="396.1" y="215.7">NYS215</text>
<text x="456.3" y="211.9">PBS-24-302SP</text>
<text x="460.9" y="214.4">Daier</text>
<text x="522.5" y="215.7">NYS2152</text>
<text x="397.5" y="218.2">Rean</text>
<text x="524.5" y="218.2">Rean</text>
<text x="45.1" y="275.1">Switchcraft</text>
<text x="47.5" y="272.6">722RA</text>
<text x="67.4" y="276.6">1N5817</text>
<text x="112.5" y="287.8">1N400x</text>
<text x="137.8" y="287.8">SM4001</text>
<text x="168.1" y="285.5">100</text>
<text x="192.8" y="285.5">100</text>
<text x="165.4" y="288.1">20%</text>
<text x="190.8" y="288.1">10%</text>
<text x="273.4" y="291.7">10</text>
<text x="324.3" y="291.7">100</text>
<text x="502.1" y="291.7">100</text>
<text x="270.7" y="294.2">1%</text>
<text x="271.2" y="296.7">1206</text>
<text x="321.5" y="294.2">1%</text>
<text x="322" y="296.7">1206</text>
<text x="419.5" y="294.4">PP3</text>
<text x="426.3" y="296.9">: BS-E</text>
<text x="473.9" y="294.2">1%</text>
<text x="476" y="296.7">0,125</text>
<text x="499.3" y="294.2">1%</text>
<text x="501.4" y="296.7">0,125</text>
<text x="522.9" y="305.8">FYL-5013UWC</text>
<text x="565.1" y="305.8">BR-17.8</text>
<text x="133.9" y="310.9">L78L05ACZ</text>
<text x="530.2" y="308.4">Foryard</text>
<text x="564.5" y="308.4">Kingbright</text>
<text x="129.9" y="313.5">STMicroelectronics</text>
<text x="273.4" y="317.1">10</text>
<text x="324.2" y="317.1">47</text>
<text x="192.8" y="323.6">100</text>
<text x="270.7" y="319.6">1%</text>
<text x="271.2" y="322.1">1206</text>
<text x="292.4" y="319.8">20%</text>
<text x="321.5" y="319.6">1%</text>
<text x="322" y="322.1">1206</text>
<text x="165.4" y="326.2">20%</text>
<text x="190.8" y="326.2">10%</text>
<text x="502.1" y="329.8">100</text>
<text x="552.8" y="329.8">10</text>
<text x="473.9" y="332.3">1%</text>
<text x="474.4" y="334.8">1206</text>
<text x="499.3" y="332.3">1%</text>
<text x="499.8" y="334.8">1206</text>
<text x="550.1" y="332.3">5%</text>
<text x="552.2" y="334.8">0,125</text>
<text x="475" y="387.9">https://github.com/Adept666</text>
<text x="475" y="384.9">This project is licensed under GNU General Public License v3.0 or later</text>
<text x="475" y="393.9">Sheet: /</text>
<text x="475" y="390.9">Igor Ivanov</text>
<text x="475" y="396.6">File: little_angel_chorus_r1.sch</text>
<text x="475" y="406.8">KiCad E.D.A. kicad 5.1.6-c6e7f7d87ubuntu19.10.1</text>
<text x="475" y="404">Size: A2</text>
<text x="497" y="404">Date: 2021-05-09</text>
<text x="560" y="404">Rev: 1A</text>
<text x="560" y="406.8">Id: 1/1</text>
</g>
<g font-size="1.8">
<text x="35" y="11.8">1</text>
<text x="85" y="11.8">2</text>
<text x="135" y="11.8">3</text>
<text x="185" y="11.8">4</text>
<text x="235" y="11.8">5</text>
<text x="285" y="11.8">6</text>
<text x="335" y="11.8">7</text>
<text x="385" y="11.8">8</text>
<text x="435" y="11.8">9</text>
<text x="485" y="11.8">10</text>
<text x="535" y="11.8">11</text>
<text x="10.4" y="35.8">A</text>
<text x="582.4" y="35.8">A</text>
<text x="10.4" y="85.8">B</text>
<text x="582.4" y="85.8">B</text>
<text x="10.4" y="135.8">C</text>
<text x="582.4" y="135.8">C</text>
<text x="10.4" y="185.8">D</text>
<text x="582.4" y="185.8">D</text>
<text x="10.4" y="235.8">E</text>
<text x="582.4" y="235.8">E</text>
<text x="10.5" y="285.8">F</text>
<text x="582.5" y="285.8">F</text>
<text x="10.3" y="335.8">G</text>
<text x="582.3" y="335.8">G</text>
<text x="10.4" y="385.8">H</text>
<text x="582.4" y="385.8">H</text>
<text x="35" y="409.8">1</text>
<text x="85" y="409.8">2</text>
<text x="135" y="409.8">3</text>
<text x="185" y="409.8">4</text>
<text x="235" y="409.8">5</text>
<text x="285" y="409.8">6</text>
<text x="335" y="409.8">7</text>
<text x="385" y="409.8">8</text>
<text x="435" y="409.8">9</text>
<text x="485" y="409.8">10</text>
<text x="535" y="409.8">11</text>
</g>
</svg>
